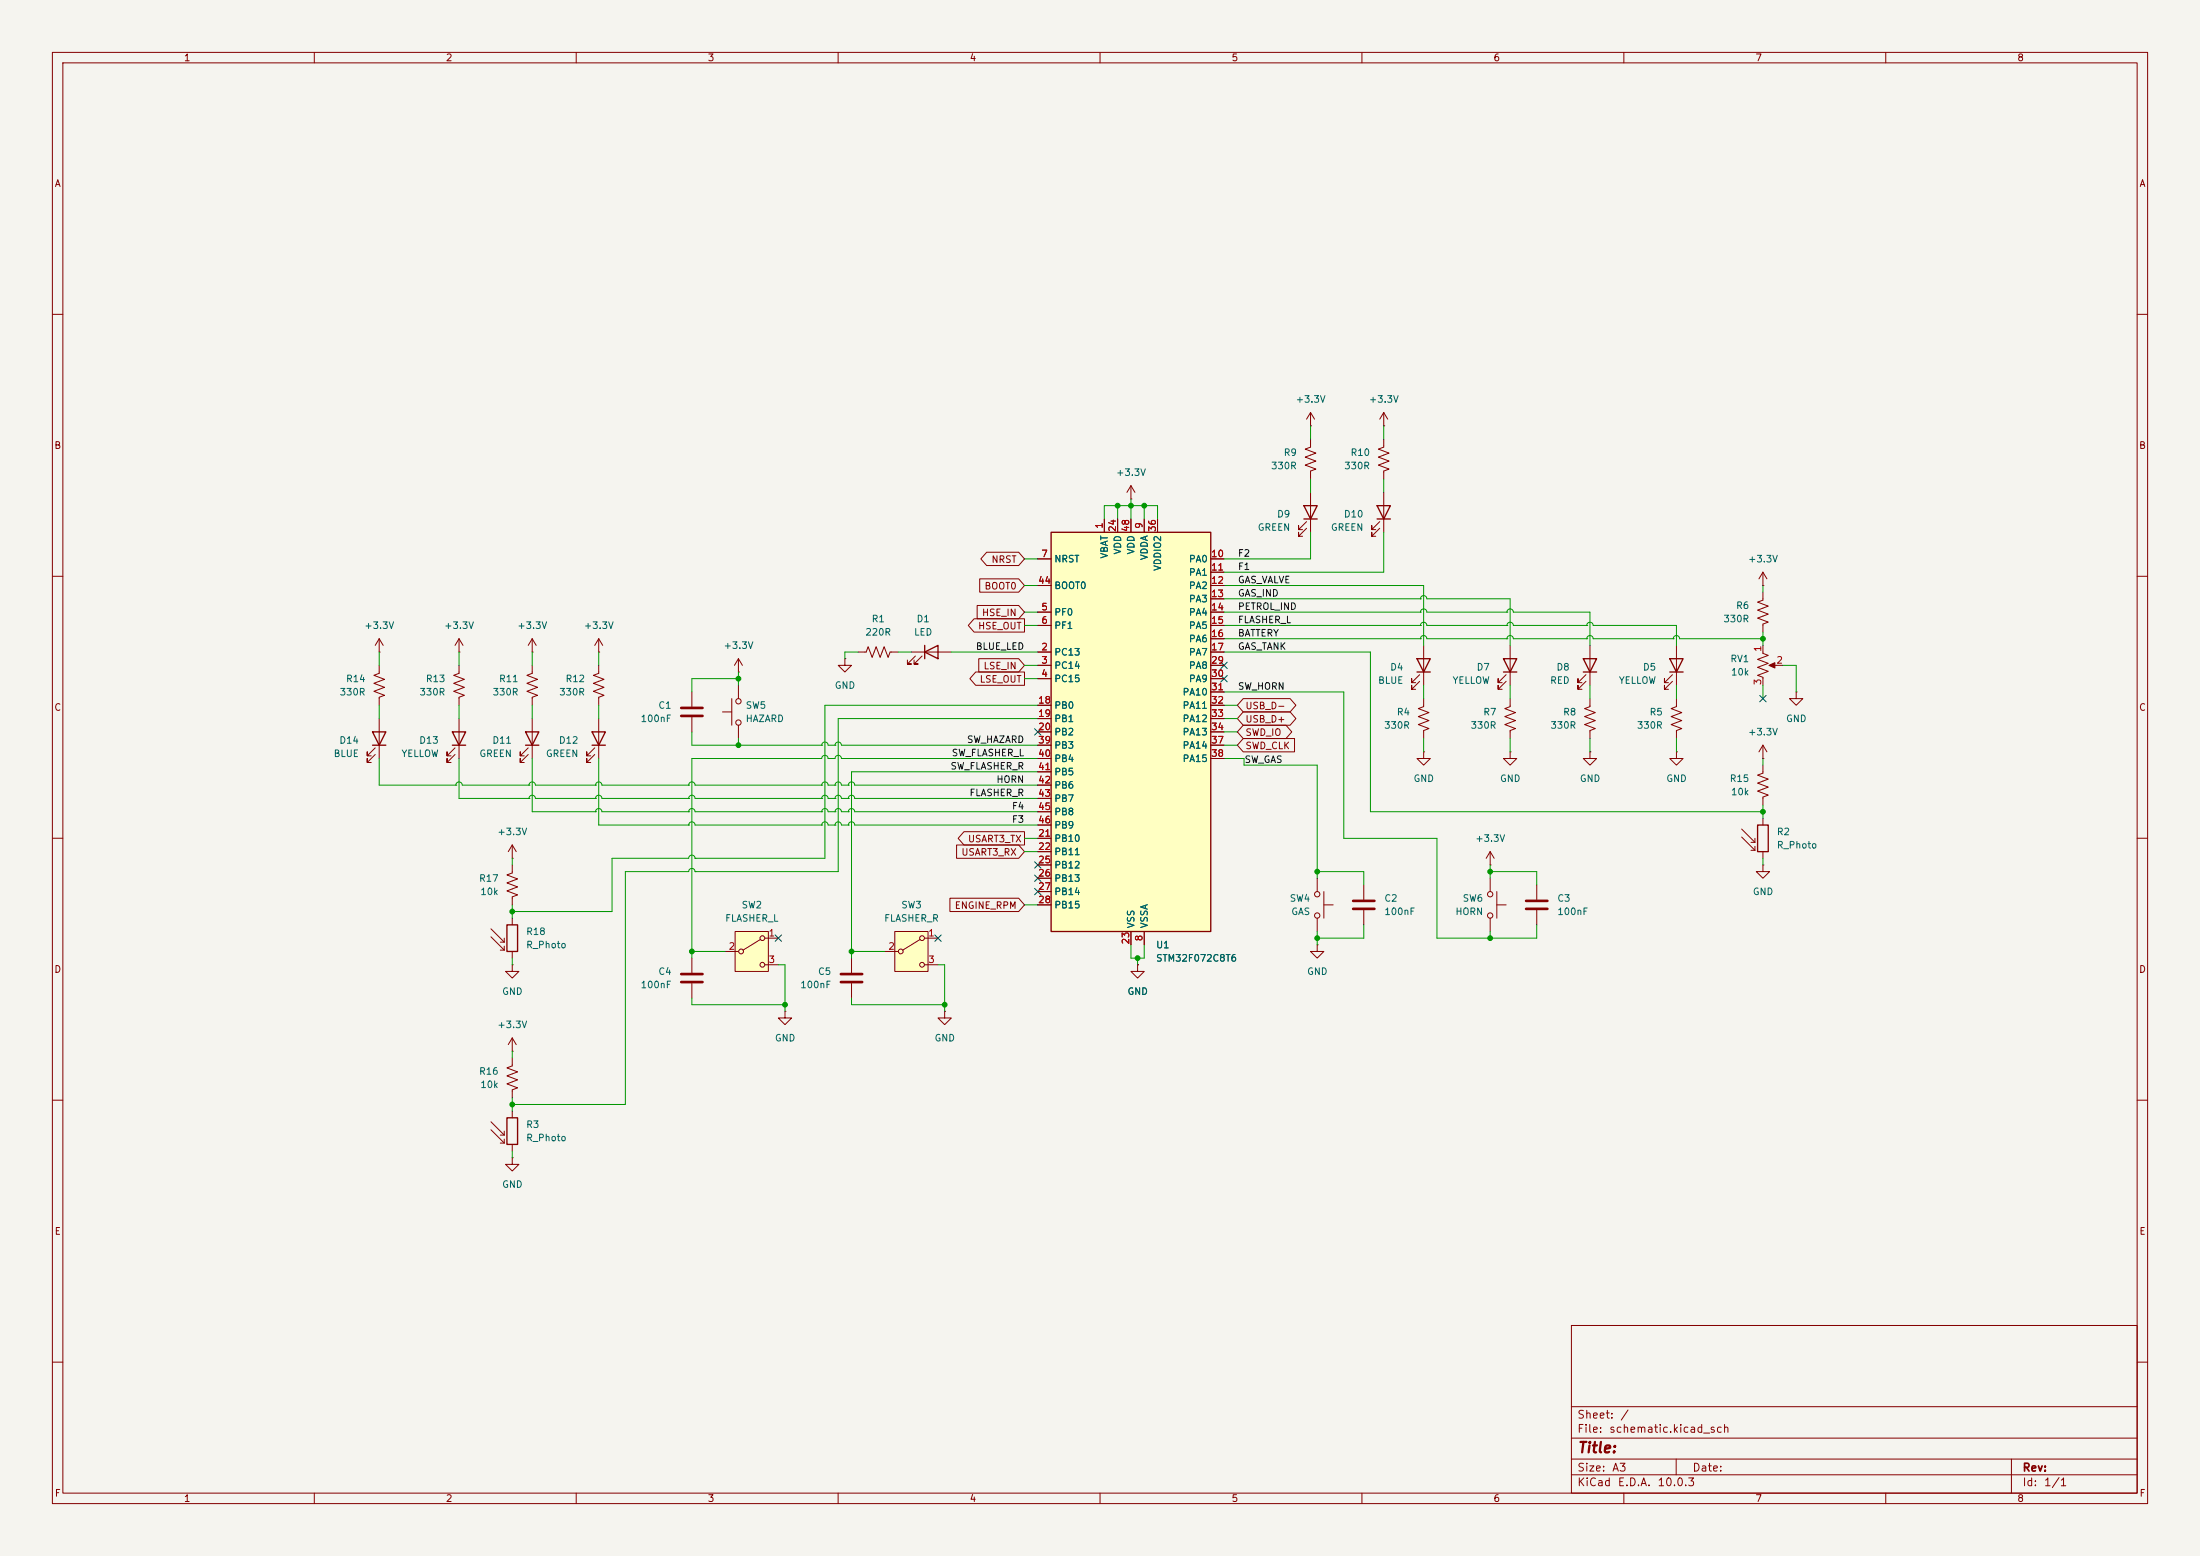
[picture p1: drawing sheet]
<svg xmlns="http://www.w3.org/2000/svg" width="420mm" height="297mm" viewBox="0 0 420 297" stroke-linecap="round" stroke-linejoin="round" font-family="sans-serif">
<path d="M0 0h420v297h-420z" fill="#f5f4ef" stroke="#f5f4ef" stroke-width=".19"/>
<g fill="none" stroke="#840000" stroke-width=".19">
<path d="M10 10h400v277h-400zM12 12h396v273h-396zM60 10v2M110 10v2M160 10v2M210 10v2M260 10v2M310 10v2M360 10v2M10 60h2M408 60h2M10 110h2"/>
<path d="M408 110h2M72.4 127v1.5l-1 .4 2 .8-2 .7 2 .8-2 .8 2 .7-1 .4v1.5M87.6 127v1.5l-1 .4 2 .8-2 .7 2 .8-2 .8 2 .7-1 .4v1.5M87.6 137.2v7.6M114.3 137.2v7.6M302.8 130l-1.6 1.6v-.8v.8h.8M302.8 128.8l-1.6 1.5v-.8v.8h.8M303.5 123.2v7.6M10 160h2M86.9 144l-1.6 1.5v-.7v.7h.8M86.9 142.7l-1.6 1.6v-.8v.8h.8M113.5 144l-1.5 1.5v-.7v.7h.8"/>
<path d="M113.5 142.7l-1.5 1.6v-.8v.8h.8M408 160h2M93.7 177.3l2.6 2.5M93.7 178.8l2.6 2.6M95.5 179.8h.8M96.3 179.1v.7M97.8 175.3v1.2M95.5 181.4h.8M96.3 180.6v.8M97.8 181.6v1.3M10 210h2M408 210h2"/>
<path d="M300 253h108v32h-108zM10 260h2M300 278.5h108M300 274.5h108M300 268.5h108M320 278.5v3M384 278.5v6.5M408 260h2M60 285v2M110 285v2M160 285v2M210 285v2"/>
<path d="M260 285v2M300 281.5h108M310 285v2M360 285v2"/>
</g>
<path d="M86.4 139.7h2.5l-1.3 2.5zM113 139.7h2.6l-1.3 2.5zM302.3 125.7h2.5l-1.3 2.6zM302.3 128.3h2.5M86.4 142.2h2.5M113 142.2h2.6M96.8 176.5h2v5.1h-2z" fill="none" stroke="#840000" stroke-width=".25"/>
<path d="M170.8 177.8h6.4v7.6h-6.4z" fill="#ffffc2"/>
<g fill="none" stroke="#840000" stroke-width=".19">
<path d="M170.8 177.8h6.4v7.6h-6.4zM175.6 179.3l-3.3 2.1M176.5 179.1h2.6M168.9 181.6h2.5M176.5 184.2h2.6"/>
<circle cx="176" cy="179.1" r=".46"/>
<circle cx="172" cy="181.6" r=".46"/>
<circle cx="176" cy="184.2" r=".46"/>
</g>
<path d="M140.3 177.8h6.4v7.6h-6.4z" fill="#ffffc2"/>
<g fill="none" stroke="#840000" stroke-width=".19">
<path d="M250.2 83.8v1.5l-1 .4 2 .8-2 .7 2 .8-2 .8 2 .7-1 .4v1.5M87.6 124.5h.1M87.6 121.9l-.7 1.3M87.6 121.9l.8 1.3M87.6 121.9v2.6M101.6 137.2v7.6M114.3 127v1.5l-1 .4 2 .8-2 .7 2 .8-2 .8 2 .7-1 .4v1.5M271 130l-1.5 1.6v-.8v.8h.8M271 128.8l-1.5 1.5v-.8v.8h.8M271.8 123.2v7.6M100.8 144l-1.5 1.5v-.7v.7h.8M100.8 142.7l-1.5 1.6v-.8v.8h.8"/>
<path d="M271.8 143.5v1.3h1.2l-1.2 1.3-1.3-1.3h1.3M271.8 143.5h.1M140.3 177.8h6.4v7.6h-6.4zM145.2 179.3l-3.3 2.1M146 179.1h2.6M97.8 184.2v1.2h1.3l-1.3 1.3-1.3-1.3h1.3M97.8 184.2h.1M132.1 182.9v2.8M132.1 187.7v2.8M138.4 181.6h2.6M146 184.2h2.6M180.3 193v1.3h1.3l-1.3 1.3-1.2-1.3h1.2"/>
<path d="M180.3 193h.1M217.2 184.2v1.2h1.2l-1.2 1.3-1.3-1.3h1.3M217.2 184.2h.1M93.7 214.1l2.6 2.6M93.7 215.6l2.6 2.6M95.5 216.7h.8M95.5 218.2h.8M96.3 215.9v.8M96.3 217.4v.8M97.8 201.9v1.6l-1 .3 2 .8-2 .8 2 .7-2 .8 2 .7-1 .4v1.6M97.8 212.1v1.3M97.8 218.4v1.3"/>
<path d="M97.8 221v1.2h1.3l-1.3 1.3-1.3-1.3h1.3M97.8 221h.1"/>
<circle cx="145.5" cy="179.1" r=".46"/>
<circle cx="141.5" cy="181.6" r=".46"/>
<circle cx="145.5" cy="184.2" r=".46"/>
</g>
<path d="M100.3 139.7h2.6l-1.3 2.5zM270.5 125.7h2.5l-1.2 2.6zM270.5 128.3h2.5M100.3 142.2h2.6M96.8 213.4h2v5h-2z" fill="none" stroke="#840000" stroke-width=".25"/>
<path d="M130 185.9h4.1M130 187.5h4.1" fill="none" stroke="#840000" stroke-width=".51"/>
<path d="M200.7 101.6h30.4v76.2h-30.4z" fill="#ffffc2"/>
<g fill="none" stroke="#840000" stroke-width=".25">
<path d="M248.9 96.5h2.6l-1.3 2.6zM248.9 99.1h2.6M262.9 96.5h2.5l-1.2 2.6zM262.9 99.1h2.5M200.7 101.6h30.4v76.2h-30.4zM71.1 139.7h2.6l-1.3 2.5zM176.5 124.5l2.6-1.3v2.5zM176.5 123.2v2.5M287 125.7h2.6l-1.3 2.6zM287 128.3h2.6M318.8 125.7h2.5l-1.3 2.6zM318.8 128.3h2.5"/>
<path d="M71.1 142.2h2.6M335.5 157.5h2.1v5.1h-2.1z"/>
</g>
<g fill="none" stroke="#840000" stroke-width=".19">
<path d="M250.2 78.7l-.8 1.3M250.2 78.7l.8 1.3M250.2 78.7v2.6M264.2 78.7l-.8 1.3M264.2 78.7l.7 1.3M264.2 78.7v2.6M210.8 99.1v2.5M213.4 99.1v2.5M215.9 95.3h.1M215.9 92.7v2.6M215.9 99.1v2.5M215.9 92.7l-.8 1.3"/>
<path d="M215.9 92.7l.8 1.3M218.4 99.1v2.5M221 99.1v2.5M249.4 99.6l-1.5 1.5v-.8v.8h.8M250.2 81.3h.1M250.2 94v7.6M263.4 99.6l-1.5 1.5v-.8v.8h.7M264.2 81.3h.1M264.2 83.8v1.5l-1.1 .4 2.1 .8-2.1 .7 2.1 .8-2.1 .8 2.1 .7-1 .4v1.5M264.2 94v7.6M186 118.1h9.6v2.6h-9.6l-1.2-1.3zM186.5 115.6h8l1.1 1.2-1.1 1.3h-8z"/>
<path d="M187 110.5h7.5l1.1 1.3-1.1 1.2h-7.5zM188.4 105.4h6.1l1.1 1.3-1.1 1.3h-6.1l-1.2-1.3zM198.1 116.8h2.6M198.1 119.4h2.6M198.1 106.7h2.6M198.1 111.8h2.6M231.1 116.8h2.6M231.1 119.4h2.6M231.1 106.7h2.6M231.1 109.2h2.6M231.1 111.8h2.6M231.1 114.3h2.6"/>
<path d="M249.4 100.8l-1.5 1.6v-.8v.8h.8M263.4 100.8l-1.5 1.6v-.8v.8h.7M336.5 113v1.6l-1 .3 2.1 .8-2.1 .8 2.1 .7-2.1 .8 2.1 .7-1.1 .4v1.6M336.5 111.8h.1M336.5 109.2v2.6M336.5 109.2l.8 1.3M336.5 109.2l-.7 1.3M72.4 124.5h.1M72.4 121.9l-.8 1.3M72.4 121.9l.8 1.3M72.4 121.9v2.6M72.4 137.2v7.6"/>
<path d="M101.6 127v1.5l-1 .4 2 .8-2 .7 2 .8-2 .8 2 .7-1 .4v1.5M101.6 124.5h.1M101.6 121.9v2.6M101.6 121.9l-.8 1.3M101.6 121.9l.8 1.3M114.3 124.5h.1M114.3 121.9l-.8 1.3M114.3 121.9l.8 1.3M114.3 121.9v2.6M132.1 132.1v2.8M132.1 136.9v2.8M137.9 135.9h1.8"/>
<path d="M139.7 133.4v5M141 128.3h.1M141 125.7v2.6M141 130.8v2.6M141 138.4v2.6M141 125.7l-.8 1.3M141 125.7l.7 1.3M161.3 125.7v1.3h1.3l-1.3 1.3-1.3-1.3h1.3M161.3 125.7h.1M163.8 124.5h1.6l.3-1.1 .8 2.1 .8-2.1 .7 2.1 .8-2.1 .7 2.1 .4-1h1.5M174 124.5h7.6M174.8 125.2l-1.6 1.5h.8h-.8v-.7"/>
<path d="M176 125.2l-1.5 1.5h.8h-.8v-.7M186.3 128.3h9.3v2.5h-9.3l-1.1-1.3zM186.8 125.7h7.7l1.1 1.3-1.1 1.3h-7.7zM198.1 124.5h2.6M198.1 127h2.6M198.1 129.5h2.6M198.1 134.6h2.6M198.1 137.2h2.6M198.1 139.7h2.6M231.1 124.5h2.6M231.1 127h2.6M231.1 129.5h2.6"/>
<path d="M231.1 121.9h2.6M231.1 134.6h2.6M231.1 137.2h2.6M231.1 139.7h2.6M231.1 132.1h2.6M237.3 135.9h9l1.1 1.3-1.1 1.2h-9l-1.1-1.2zM237.3 133.3h9l1.1 1.3-1.1 1.3h-9l-1.1-1.3zM237.3 138.4h8.2l1.1 1.3-1.1 1.3h-8.2l-1.1-1.3zM271.8 133.4v1.5l-1 .4 2 .7-2 .8 2 .7-2 .8 2 .8-1 .3v1.6M287.5 130l-1.5 1.6v-.8v.8h.8M287.5 128.8l-1.5 1.5v-.8v.8h.8M288.3 133.4v1.5l-1 .4 2 .7-2 .8 2 .7-2 .8 2 .8-1 .3v1.6"/>
<path d="M288.3 123.2v7.6M303.5 133.4v1.5l-1 .4 2 .7-2 .8 2 .7-2 .8 2 .8-1 .3v1.6M319.3 130l-1.5 1.6v-.8v.8h.7M319.3 128.8l-1.5 1.5v-.8v.8h.7M320 133.4v1.5l-1 .4 2.1 .7-2.1 .8 2.1 .7-2.1 .8 2.1 .8-1.1 .3v1.6M320 123.2v7.6M336.5 123.2v1.5l1.1 .4-2.1 .8 2.1 .7-2.1 .8 2.1 .7-2.1 .8 1 .4v1.5M338.1 127h2.3M342.9 132.1v1.3h-1.3l1.3 1.2 1.3-1.2h-1.3M342.9 132.1h.1M71.6 144l-1.5 1.5v-.7v.7h.8M71.6 142.7l-1.5 1.6v-.8v.8h.8"/>
<path d="M184 158.7h11.6v2.6h-11.6l-1.1-1.3zM198.1 142.2h2.6M198.1 144.8h2.6M198.1 147.3h2.6M198.1 149.9h2.6M198.1 152.4h2.6M198.1 154.9h2.6M198.1 157.5h2.6M231.1 142.2h2.6M231.1 144.8h2.6M237.3 141h9.8v2.5h-9.8l-1.1-1.3zM288.3 143.5v1.3h1.3l-1.3 1.3-1.3-1.3h1.3"/>
<path d="M288.3 143.5h.1M303.5 143.5v1.3h1.3l-1.3 1.3-1.2-1.3h1.2M303.5 143.5h.1M320 143.5v1.3h1.3l-1.3 1.3-1.2-1.3h1.2M320 143.5h.1M332.5 158.2l2.5 2.6M332.5 159.8l2.5 2.5M336.5 146.1v1.5l-1 .4 2.1 .7-2.1 .8 2.1 .7-2.1 .8 2.1 .8-1.1 .3v1.6M336.5 144.8h.1M336.5 142.2v2.6M336.5 156.2v1.3M336.5 142.2l-.7 1.3"/>
<path d="M336.5 142.2l.8 1.3M97.8 163.8h.1M97.8 165.1v1.5l-1 .4 2 .8-2 .7 2 .8-2 .8 2 .7-1 .4v1.5M97.8 161.3v2.5M97.8 161.3l-.8 1.3M97.8 161.3l.8 1.3M181.3 171.4h13.2l1.1 1.3-1.1 1.3h-13.2zM182.6 161.3h11.9l1.1 1.3-1.1 1.2h-11.9zM198.1 160h2.6M198.1 162.6h2.6M198.1 165.1h2.6M198.1 167.6h2.6"/>
<path d="M198.1 170.2h2.6M198.1 172.7h2.6M215.9 177.8v2.5M218.4 177.8v2.5M251.5 167.6v2.6M251.5 175.3v2.5M252.7 172.7h1.8M252.7 170.2v5.1M260.3 168.9v2.8M260.3 173.7v2.8M284.5 165.1h.1M284.5 162.6l.7 1.2"/>
<path d="M284.5 162.6l-.8 1.2M284.5 162.6v2.5M284.5 167.6v2.6M284.5 175.3v2.5M285.7 172.7h1.8M285.7 170.2v5.1M293.4 168.9v2.8M293.4 173.7v2.8M334.3 160.8h.7M334.3 162.3h.7M335 160v.8M335 161.5v.8"/>
<path d="M336.5 165.1v1.3h1.3l-1.3 1.2-1.2-1.2h1.2M336.5 165.1h.1M336.5 162.6v1.2M97.8 198.1l-.8 1.3M97.8 198.1l.8 1.3M97.8 198.1v2.6M149.9 193v1.3h1.2l-1.2 1.3-1.3-1.3h1.3M149.9 193h.1M162.6 182.9v2.8M162.6 187.7v2.8M217.2 184.2h.1M251.5 180.3v1.3h-1.3l1.3 1.3 1.2-1.3h-1.2"/>
<path d="M251.5 180.3h.1M97.8 200.7h.1"/>
<circle cx="141" cy="133.9" r=".51"/>
<circle cx="141" cy="137.9" r=".51"/>
<circle cx="251.5" cy="170.7" r=".51"/>
<circle cx="251.5" cy="174.8" r=".51"/>
<circle cx="284.5" cy="174.8" r=".51"/>
<circle cx="284.5" cy="170.7" r=".51"/>
</g>
<path d="M130 135.1h4.1M130 136.7h4.1M258.3 172h4.1M258.3 173.5h4.1M291.3 172h4.1M291.3 173.5h4.1M160.5 185.9h4.1M160.5 187.5h4.1" fill="none" stroke="#840000" stroke-width=".51"/>
<path d="M337.7 127l1.1-.5v1z" fill="#840000" stroke="#840000" stroke-width=".19"/>
<g fill="none" stroke="#009600" stroke-width=".19">
<path d="M210.8 99.1v-2.6h10.2v2.6M213.4 96.5v2.6M215.9 95.3v3.8M218.4 96.5v2.6M250.2 81.3v2.5M250.2 91.4v2.6M264.2 81.3v2.5M264.2 91.4v2.6M195.6 111.8h2.5M195.6 106.7h2.5M195.6 116.8h2.5M195.6 119.4h2.5"/>
<path d="M233.7 111.8h38.1v11.4M233.7 116.8h37.5M233.7 119.4h37.5M233.7 114.3h37.5M250.2 101.6v5.1h-16.5M264.2 101.6v7.6h-30.5M271.2 114.3h.1M271.2 114.3l.1-.4 .5-.2 .4 .2 .2 .4h15.9v8.9M271.2 119.4h.1M271.2 119.4l.1-.5 .5-.1 .4 .1 .2 .5h15.3M271.2 116.8h.1M271.2 116.8l.1-.4 .5-.2 .4 .2 .2 .4h15.3"/>
<path d="M287.7 119.4h.1M287.7 119.4l.2-.5 .4-.1 .4 .1 .2 .5h14M287.7 116.8h.1M287.7 116.8l.2-.4 .4-.2 .4 .2 .2 .4h14.6v6.4M302.9 119.4h.1M302.9 119.4l.2-.5 .4-.1 .5 .1 .1 .5h15.9v3.8M336.5 111.8v1.2M72.4 124.5v2.5M72.4 134.6v2.6M87.6 124.5v2.5M87.6 134.6v2.6M101.6 124.5v2.5"/>
<path d="M101.6 134.6v2.6M114.3 124.5v2.5M114.3 134.6v2.6M132.1 139.7v2.5h24.8M141 129.5h-8.9v2.6M141 128.3v2.5M163.8 124.5h-2.5v1.2M171.4 124.5h2.6M181.6 124.5h16.5M195.6 127h2.5M195.6 129.5h2.5M198.1 137.2h-38.1v29.2h-27.3"/>
<path d="M198.1 134.6h-40.6v29.2h-24.8M233.7 124.5h27.9v30.4h74.9M233.7 137.2h2.5M233.7 134.6h2.5M233.7 132.1h22.8v27.9h17.8v19.1h19.1v-2.6M233.7 121.9h37.5M233.7 139.7h2.5M271.2 121.9h.1M271.2 121.9l.1-.4 .5-.2 .4 .2 .2 .4h15.3M271.8 130.8v2.6M287.7 121.9h.1M287.7 121.9l.2-.4 .4-.2 .4 .2 .2 .4h14"/>
<path d="M288.3 130.8v2.6M302.9 121.9h.1M302.9 121.9l.2-.4 .4-.2 .5 .2 .1 .4h15.3M303.5 130.8v2.6M319.4 121.9h.1M319.4 121.9l.2-.4 .4-.2 .5 .2 .1 .4h15.9M320 130.8v2.6M336.5 120.7v2.5M336.5 130.8v2.6M340.4 127h2.5v5.1M72.4 144.8v5.1h14.6M87 149.9h.1"/>
<path d="M87 149.9l.2-.5 .4-.1 .5 .1 .1 .5h12.8M87.6 144.8v7.6h13.4M101 149.9h.1M101 149.9l.2-.5 .4-.1 .4 .1 .2 .5h11.5M101 152.4h.1M101 152.4l.2-.4 .4-.2 .4 .2 .2 .4h11.5M101.6 144.8v10.1h12.1M113.7 149.9h.1M113.7 149.9l.2-.5 .4-.1 .4 .1 .2 .5h16.6M113.7 154.9h.1M113.7 154.9l.2-.4 .4-.2 .4 .2 .2 .4h16.6M113.7 152.4h.1"/>
<path d="M113.7 152.4l.2-.4 .4-.2 .4 .2 .2 .4h16.6M114.3 144.8v12.7h17.2M131.5 149.9h.1M131.5 149.9l.1-.5 .5-.1 .4 .1 .2 .5h24.2M131.5 157.5h.1M131.5 157.5l.1-.5 .5-.1 .4 .1 .2 .5h24.2M131.5 154.9h.1M131.5 154.9l.1-.4 .5-.2 .4 .2 .2 .4h24.2M131.5 152.4h.1M131.5 152.4l.1-.4 .5-.2 .4 .2 .2 .4h24.2M141 141v1.2M156.9 142.2h.1"/>
<path d="M156.9 142.2l.1-.4 .5-.2 .4 .2 .2 .4h1.3M156.9 149.9h.1M156.9 149.9l.1-.5 .5-.1 .4 .1 .2 .5h1.3M156.9 157.5h.1M156.9 157.5l.1-.5 .5-.1 .4 .1 .2 .5h1.3M156.9 154.9h.1M156.9 154.9l.1-.4 .5-.2 .4 .2 .2 .4h1.3M156.9 152.4h.1M156.9 152.4l.1-.4 .5-.2 .4 .2 .2 .4h1.3M158.1 144.8h1.3l.2-.5 .4-.1 .5 .1 .1 .5M158.1 144.8h.1M158.1 144.8l-.2-.5-.4-.1-.5 .1-.1 .5h-24.8v38.1"/>
<path d="M159.4 142.2h.1M159.4 142.2l.2-.4 .4-.2 .5 .2 .1 .4h37.5M159.4 149.9h.1M159.4 149.9l.2-.5 .4-.1 .5 .1 .1 .5h1.4M159.4 157.5h.1M159.4 157.5l.2-.5 .4-.1 .5 .1 .1 .5h1.4M159.4 154.9h.1M159.4 154.9l.2-.4 .4-.2 .5 .2 .1 .4h1.4M159.4 152.4h.1M159.4 152.4l.2-.4 .4-.2 .5 .2 .1 .4h1.4M160.6 144.8h.1M160.6 144.8h37.5"/>
<path d="M162 149.9h.1M162 149.9l.1-.5 .5-.1 .4 .1 .2 .5h34.9M162 157.5h.1M162 157.5l.1-.5 .5-.1 .4 .1 .2 .5h34.9M162 154.9h.1M162 154.9l.1-.4 .5-.2 .4 .2 .2 .4h34.9M162 152.4h.1M162 152.4l.1-.4 .5-.2 .4 .2 .2 .4h34.9M198.1 147.3h-35.5v35.6M233.7 142.2h2.5M233.7 144.8h3.8v1.3h14v21.5M271.8 141v2.5"/>
<path d="M288.3 141v2.5M303.5 141v2.5M320 141v2.5M336.5 144.8v1.3M336.5 153.7v2.5M97.8 163.8v1.3M97.8 172.7v2.6M132.7 166.4h.1M132.7 166.4l-.2-.5-.4-.1-.5 .1-.1 .5h-12.1v44.4h-21.6M132.7 163.8h.1M132.7 163.8l-.2-.4-.4-.2-.5 .2-.1 .4h-14.7v10.2h-19M195.6 162.6h2.5"/>
<path d="M195.6 160h2.5M195.6 172.7h2.5M251.5 166.4h8.8v2.5M251.5 177.8v2.5M260.3 176.5v2.6h-8.8M284.5 166.4h8.9v2.5M284.5 165.1v2.5M284.5 177.8v1.3M336.5 163.8v1.3M97.8 182.9v1.3M132.1 190.5v1.3h17.8M132.1 181.6h6.3"/>
<path d="M148.6 184.2h1.3v8.8M162.6 181.6h6.3M162.6 190.5v1.3h17.7M179.1 184.2h1.2v8.8M215.9 180.3v2.6h2.5v-2.6M217.2 182.9v1.3M97.8 200.7v1.2M97.8 209.6v2.5M97.8 219.7v1.3"/>
</g>
<g fill="none" stroke="#000084" stroke-width=".19">
<path d="M197.5 139.1l1.2 1.2M198.7 139.1l-1.2 1.2M233.1 126.4l1.2 1.2M233.1 128.9l1.2 1.2M234.3 126.4l-1.2 1.2M234.3 128.9l-1.2 1.2M335.9 132.7l1.3 1.3M337.2 132.7l-1.3 1.3M148 178.5l1.2 1.2M149.2 178.5l-1.2 1.2M178.5 178.5l1.2 1.2M179.7 178.5l-1.2 1.2"/>
<path d="M197.5 167l1.2 1.2M197.5 169.6l1.2 1.2M197.5 164.5l1.2 1.2M198.7 164.5l-1.2 1.2M198.7 167l-1.2 1.2M198.7 169.6l-1.2 1.2"/>
</g>
<g fill="#009600" stroke="#009600" stroke-width=".19">
<circle cx="132.1" cy="181.6" r=".46"/>
<circle cx="97.8" cy="210.8" r=".46"/>
<circle cx="97.8" cy="174" r=".46"/>
<circle cx="149.9" cy="191.8" r=".46"/>
<circle cx="162.6" cy="181.6" r=".46"/>
<circle cx="180.3" cy="191.8" r=".46"/>
<circle cx="141" cy="142.2" r=".46"/>
<circle cx="218.4" cy="96.5" r=".46"/>
<circle cx="215.9" cy="96.5" r=".46"/>
<circle cx="213.4" cy="96.5" r=".46"/>
<circle cx="141" cy="129.5" r=".46"/>
<circle cx="336.5" cy="121.9" r=".46"/>
<circle cx="284.5" cy="166.4" r=".46"/>
<circle cx="336.5" cy="154.9" r=".46"/>
<circle cx="284.5" cy="179.1" r=".46"/>
<circle cx="251.5" cy="166.4" r=".46"/>
<circle cx="251.5" cy="179.1" r=".46"/>
<circle cx="217.2" cy="182.9" r=".46"/>
</g>
<text font-size="2" fill="#840000" x="301" y="277.8">Title:</text>
<g font-size="1.5" fill="#840000">
<text x="301" y="273.8">File:</text>
<text x="301" y="271.1">Sheet:</text>
<text x="307.1" y="273.8">schematic.kicad_sch</text>
<text x="309.2" y="271.1">/</text>
<text x="301" y="281.2">Size:</text>
<text x="307.6" y="281.2">A3</text>
<text x="323" y="281.2">Date:</text>
<text x="386" y="281.2">Rev:</text>
<text x="301" y="284">KiCad</text>
<text x="308.7" y="284">E.D.A.</text>
<text x="316.3" y="284">10.0.3</text>
<text x="386" y="284">Id:</text>
<text x="390.1" y="284">1/1</text>
</g>
<g font-size="1.3" fill="#840000">
<text x="35" y="12">1</text>
<text x="85" y="12">2</text>
<text x="135" y="12">3</text>
<text x="185" y="12">4</text>
<text x="235" y="12">5</text>
<text x="285" y="12">6</text>
<text x="335" y="12">7</text>
<text x="385" y="12">8</text>
<text x="10.3" y="36">A</text>
<text x="408.3" y="36">A</text>
<text x="10.3" y="86">B</text>
<text x="408.2" y="86">B</text>
<text x="189.2" y="107.7">NRST</text>
<text x="187.8" y="112.8">BOOT0</text>
<text x="187.4" y="117.9">HSE_IN</text>
<text x="186.6" y="120.4">HSE_OUT</text>
<text x="186.9" y="130.6">LSE_OUT</text>
<text x="187.7" y="128.1">LSE_IN</text>
<text x="10.3" y="136">C</text>
<text x="237.6" y="135.7">USB_D-</text>
<text x="408.2" y="136">C</text>
<text x="237.6" y="138.2">USB_D+</text>
<text x="237.6" y="143.3">SWD_CLK</text>
<text x="237.6" y="140.8">SWD_IO</text>
<text x="184.7" y="161.1">USART3_TX</text>
<text x="183.4" y="163.6">USART3_RX</text>
<text x="182.2" y="173.8">ENGINE_RPM</text>
<text x="10.3" y="186">D</text>
<text x="408.2" y="186">D</text>
<text x="10.3" y="236">E</text>
<text x="408.3" y="236">E</text>
<text x="10.3" y="286">F</text>
<text x="35" y="287">1</text>
<text x="85" y="287">2</text>
<text x="135" y="287">3</text>
<text x="185" y="287">4</text>
<text x="235" y="287">5</text>
<text x="285" y="287">6</text>
<text x="335" y="287">7</text>
<text x="385" y="287">8</text>
<text x="408.3" y="286">F</text>
</g>
<g font-size="1.3" fill="#006464">
<text x="247.2" y="77.2">+3.3V</text>
<text x="261.2" y="77.2">+3.3V</text>
<text x="242.5" y="89.9">330R</text>
<text x="245" y="87.3">R9</text>
<text x="256.5" y="89.9">330R</text>
<text x="257.7" y="87.3">R10</text>
<text x="213" y="91.1">+3.3V</text>
<text x="240" y="101.6">GREEN</text>
<text x="243.7" y="99.1">D9</text>
<text x="254" y="101.6">GREEN</text>
<text x="256.4" y="99.1">D10</text>
<text x="201.2" y="107.7">NRST</text>
<text x="211.8" y="106.7" transform="rotate(-90 211.8 106.7)">VBAT</text>
<text x="214.3" y="105.9" transform="rotate(-90 214.3 105.9)">VDD</text>
<text x="216.9" y="105.9" transform="rotate(-90 216.9 105.9)">VDD</text>
<text x="219.4" y="107" transform="rotate(-90 219.4 107)">VDDA</text>
<text x="226.9" y="107.7">PA0</text>
<text x="333.6" y="107.7">+3.3V</text>
<text x="201.2" y="112.7">BOOT0</text>
<text x="222" y="109.1" transform="rotate(-90 222 109.1)">VDDIO2</text>
<text x="226.9" y="110.2">PA1</text>
<text x="226.9" y="112.7">PA2</text>
<text x="166.3" y="119.1">R1</text>
<text x="174.9" y="119.1">D1</text>
<text x="201.2" y="117.8">PF0</text>
<text x="226.9" y="115.3">PA3</text>
<text x="226.9" y="117.8">PA4</text>
<text x="328.9" y="119.1">330R</text>
<text x="331.3" y="116.5">R6</text>
<text x="69.4" y="120.4">+3.3V</text>
<text x="84.7" y="120.4">+3.3V</text>
<text x="98.7" y="120.4">+3.3V</text>
<text x="111.4" y="120.4">+3.3V</text>
<text x="138" y="124.2">+3.3V</text>
<text x="165.1" y="121.6">220R</text>
<text x="174.4" y="121.6">LED</text>
<text x="201.2" y="125.4">PC13</text>
<text x="201.2" y="120.4">PF1</text>
<text x="226.9" y="120.4">PA5</text>
<text x="226.9" y="122.9">PA6</text>
<text x="226.9" y="125.4">PA7</text>
<text x="65.9" y="130.5">R14</text>
<text x="81.2" y="130.5">R13</text>
<text x="95.2" y="130.5">R11</text>
<text x="107.9" y="130.5">R12</text>
<text x="159.3" y="131.8">GND</text>
<text x="201.2" y="128">PC14</text>
<text x="201.2" y="130.5">PC15</text>
<text x="226.9" y="128">PA8</text>
<text x="226.9" y="130.5">PA9</text>
<text x="263" y="130.8">BLUE</text>
<text x="265.3" y="128.3">D4</text>
<text x="277.2" y="130.8">YELLOW</text>
<text x="281.8" y="128.3">D7</text>
<text x="295.8" y="130.8">RED</text>
<text x="297" y="128.3">D8</text>
<text x="308.9" y="130.8">YELLOW</text>
<text x="313.5" y="128.3">D5</text>
<text x="330.2" y="126.7">RV1</text>
<text x="330.3" y="129.2">10k</text>
<text x="64.7" y="133.1">330R</text>
<text x="80" y="133.1">330R</text>
<text x="93.9" y="133.1">330R</text>
<text x="106.6" y="133.1">330R</text>
<text x="125.6" y="135.6">C1</text>
<text x="142.2" y="135.6">SW5</text>
<text x="201.2" y="135.6">PB0</text>
<text x="225.7" y="133.1">PA10</text>
<text x="225.7" y="135.6">PA11</text>
<text x="266.5" y="136.9">R4</text>
<text x="283.1" y="136.9">R7</text>
<text x="298.3" y="136.9">R8</text>
<text x="314.8" y="136.9">R5</text>
<text x="64.7" y="142.3">D14</text>
<text x="79.9" y="142.3">D13</text>
<text x="93.9" y="142.3">D11</text>
<text x="106.6" y="142.3">D12</text>
<text x="122.2" y="138.1">100nF</text>
<text x="142.2" y="138.1">HAZARD</text>
<text x="201.2" y="138.1">PB1</text>
<text x="201.2" y="140.7">PB2</text>
<text x="201.2" y="143.2">PB3</text>
<text x="225.7" y="138.1">PA12</text>
<text x="225.7" y="140.7">PA13</text>
<text x="225.7" y="143.2">PA14</text>
<text x="264.1" y="139.4">330R</text>
<text x="280.6" y="139.4">330R</text>
<text x="295.9" y="139.4">330R</text>
<text x="312.4" y="139.4">330R</text>
<text x="333.6" y="140.7">+3.3V</text>
<text x="340.9" y="138.1">GND</text>
<text x="63.6" y="144.8">BLUE</text>
<text x="76.5" y="144.8">YELLOW</text>
<text x="91.4" y="144.8">GREEN</text>
<text x="104.1" y="144.8">GREEN</text>
<text x="201.2" y="145.8">PB4</text>
<text x="201.2" y="148.3">PB5</text>
<text x="225.7" y="145.8">PA15</text>
<text x="269.7" y="149.6">GND</text>
<text x="286.3" y="149.6">GND</text>
<text x="301.5" y="149.6">GND</text>
<text x="318" y="149.6">GND</text>
<text x="330.1" y="149.6">R15</text>
<text x="201.2" y="150.8">PB6</text>
<text x="201.2" y="153.4">PB7</text>
<text x="201.2" y="155.9">PB8</text>
<text x="330.3" y="152.1">10k</text>
<text x="94.8" y="159.7">+3.3V</text>
<text x="201.2" y="161">PB10</text>
<text x="201.2" y="158.5">PB9</text>
<text x="281.5" y="161">+3.3V</text>
<text x="339.1" y="159.7">R2</text>
<text x="201.2" y="163.5">PB11</text>
<text x="201.2" y="166.1">PB12</text>
<text x="339.1" y="162.3">R_Photo</text>
<text x="91.3" y="168.6">R17</text>
<text x="91.6" y="171.2">10k</text>
<text x="141.5" y="173.7">SW2</text>
<text x="172" y="173.7">SW3</text>
<text x="201.2" y="168.6">PB13</text>
<text x="201.2" y="171.2">PB14</text>
<text x="201.2" y="173.7">PB15</text>
<text x="246.1" y="172.4">SW4</text>
<text x="264.2" y="172.4">C2</text>
<text x="279.1" y="172.4">SW6</text>
<text x="297.2" y="172.4">C3</text>
<text x="334.5" y="171.2">GND</text>
<text x="100.3" y="178.8">R18</text>
<text x="138.3" y="176.2">FLASHER_L</text>
<text x="168.7" y="176.2">FLASHER_R</text>
<text x="216.9" y="177.3" transform="rotate(-90 216.9 177.3)">VSS</text>
<text x="219.4" y="177.3" transform="rotate(-90 219.4 177.3)">VSSA</text>
<text x="246.4" y="175">GAS</text>
<text x="264.2" y="175">100nF</text>
<text x="277.7" y="175">HORN</text>
<text x="297.2" y="175">100nF</text>
<text x="100.3" y="181.3">R_Photo</text>
<text x="220.6" y="181.3">U1</text>
<text x="220.6" y="183.9">STM32F072C8T6</text>
<text x="95.8" y="190.2">GND</text>
<text x="122.2" y="188.9">100nF</text>
<text x="125.6" y="186.4">C4</text>
<text x="152.7" y="188.9">100nF</text>
<text x="156.1" y="186.4">C5</text>
<text x="215.1" y="190.2">GND</text>
<text x="249.4" y="186.4">GND</text>
<text x="94.8" y="196.6">+3.3V</text>
<text x="147.8" y="199.1">GND</text>
<text x="178.3" y="199.1">GND</text>
<text x="91.3" y="205.4">R16</text>
<text x="91.6" y="208">10k</text>
<text x="100.3" y="215.6">R3</text>
<text x="100.3" y="218.1">R_Photo</text>
<text x="95.8" y="227">GND</text>
</g>
<g font-size="1.3" fill="#a90000">
<text x="210.8" y="101" transform="rotate(-90 210.8 101)">1</text>
<text x="213.3" y="101.6" transform="rotate(-90 213.3 101.6)">24</text>
<text x="215.9" y="101.6" transform="rotate(-90 215.9 101.6)">48</text>
<text x="218.4" y="101" transform="rotate(-90 218.4 101)">9</text>
<text x="221" y="101.6" transform="rotate(-90 221 101.6)">36</text>
<text x="198.7" y="106.7">7</text>
<text x="231.1" y="106.7">10</text>
<text x="198.1" y="111.7">44</text>
<text x="231.1" y="109.2">11</text>
<text x="231.1" y="111.7">12</text>
<text x="198.7" y="116.8">5</text>
<text x="198.7" y="119.4">6</text>
<text x="231.1" y="114.3">13</text>
<text x="231.1" y="116.8">14</text>
<text x="231.1" y="119.4">15</text>
<text x="198.7" y="124.4">2</text>
<text x="231.1" y="121.9">16</text>
<text x="231.1" y="124.4">17</text>
<text x="336.5" y="124.5" transform="rotate(-90 336.5 124.5)">1</text>
<text x="198.7" y="127">3</text>
<text x="198.7" y="129.5">4</text>
<text x="231.1" y="127">29</text>
<text x="231.1" y="129.5">30</text>
<text x="336.5" y="130.9" transform="rotate(-90 336.5 130.9)">3</text>
<text x="339" y="127">2</text>
<text x="198.1" y="134.6">18</text>
<text x="198.1" y="137.1">19</text>
<text x="231.1" y="132.1">31</text>
<text x="231.1" y="134.6">32</text>
<text x="231.1" y="137.1">33</text>
<text x="198.1" y="139.7">20</text>
<text x="198.1" y="142.2">39</text>
<text x="231.1" y="139.7">34</text>
<text x="231.1" y="142.2">37</text>
<text x="198.1" y="144.8">40</text>
<text x="198.1" y="147.3">41</text>
<text x="198.1" y="149.8">42</text>
<text x="231.1" y="144.8">38</text>
<text x="198.1" y="152.4">43</text>
<text x="198.1" y="154.9">45</text>
<text x="198.1" y="160">21</text>
<text x="198.1" y="157.5">46</text>
<text x="198.1" y="162.5">22</text>
<text x="198.1" y="165.1">25</text>
<text x="198.1" y="167.6">26</text>
<text x="198.1" y="170.2">27</text>
<text x="198.1" y="172.7">28</text>
<text x="146.6" y="179">1</text>
<text x="177.1" y="179">1</text>
<text x="218.4" y="179.8" transform="rotate(-90 218.4 179.8)">8</text>
<text x="139" y="181.6">2</text>
<text x="146.6" y="184.1">3</text>
<text x="169.5" y="181.6">2</text>
<text x="177.1" y="184.1">3</text>
<text x="215.9" y="180.4" transform="rotate(-90 215.9 180.4)">23</text>
</g>
<g font-size="1.3" fill="#0f0f0f">
<text x="236.2" y="106.6">F2</text>
<text x="236.2" y="109.1">F1</text>
<text x="236.2" y="111.6">GAS_VALVE</text>
<text x="236.2" y="116.7">PETROL_IND</text>
<text x="236.2" y="119.3">FLASHER_L</text>
<text x="236.2" y="114.2">GAS_IND</text>
<text x="186.2" y="124.3">BLUE_LED</text>
<text x="236.2" y="124.3">GAS_TANK</text>
<text x="236.2" y="121.8">BATTERY</text>
<text x="236.2" y="132">SW_HORN</text>
<text x="184.5" y="142.1">SW_HAZARD</text>
<text x="181.3" y="147.2">SW_FLASHER_R</text>
<text x="181.6" y="144.7">SW_FLASHER_L</text>
<text x="190.1" y="149.7">HORN</text>
<text x="237.5" y="145.9">SW_GAS</text>
<text x="185" y="152.3">FLASHER_R</text>
<text x="193.1" y="154.8">F4</text>
<text x="193.1" y="157.4">F3</text>
</g>
</svg>
